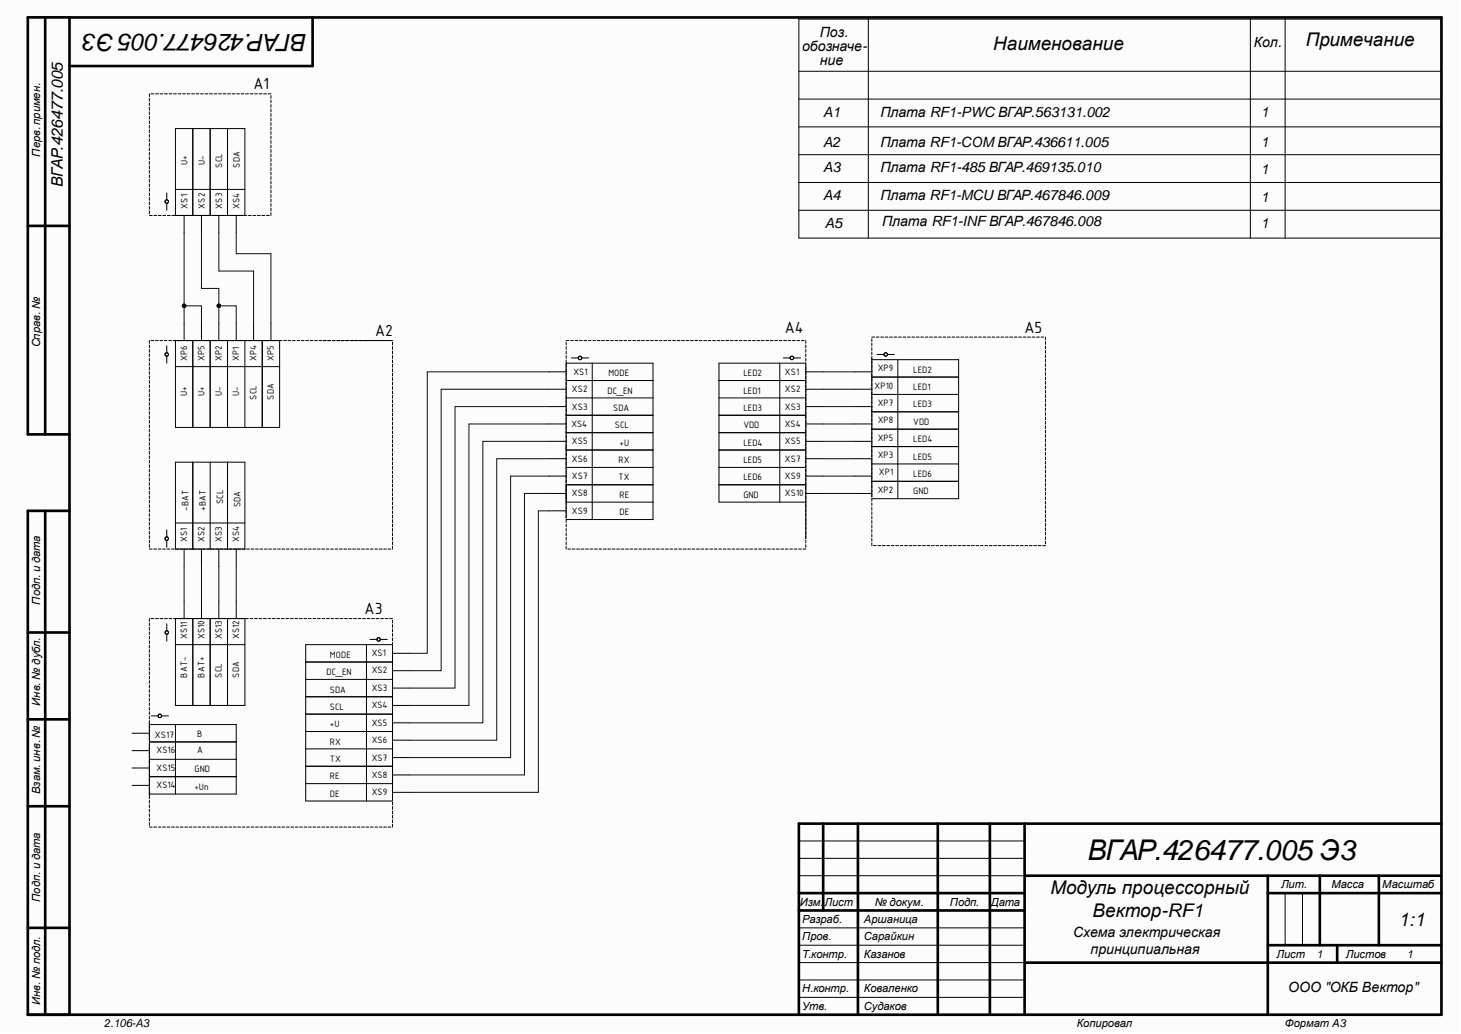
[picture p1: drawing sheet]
<svg xmlns="http://www.w3.org/2000/svg" width="420mm" height="297mm" viewBox="0 0 420 297" stroke-linecap="round" stroke-linejoin="round" font-family="sans-serif">
<g fill="#fcfcfc">
<path d="M0 0h419.2v296.5h-419.2z" fill-rule="evenodd"/>
<path d="M0 0h419.2v296.5h-419.2z" fill-rule="evenodd"/>
</g>
<g fill="none" stroke="#000" stroke-width=".76">
<path d="M13 5v119.8M20 5v286.5M89.8 5v14h-69.8M8 64.9h12M20 124.8h-12v-119.8h406.2v286.5h-406.2v-144.7h12M13 146.8v144.7M8 181.7h12M8 206.6h12M8 231.6h12M236.5 236.6v25M246.5 236.6v54.9M269.5 236.6v54.9"/>
<path d="M284.4 236.6v54.9M294.4 236.6v54.9M414.2 236.6h-184.7v54.9M229.5 256.6h64.9M294.4 251.6h119.8M364.3 256.6h49.9M364.3 251.6v39.9M379.2 251.6v19.9M396.2 251.6v19.9M8 266.5h12M229.5 261.6h64.9M294.4 276.5h119.8"/>
<path d="M364.3 271.5h49.9M384.2 271.5v5"/>
</g>
<g fill="none" stroke="#000" stroke-width=".29">
<path d="M249.5 5v63.4M359.3 5v63.4M369.3 5v63.4M414.2 5.5h-184.7v62.9h184.7M42.9 27v.8M42.9 28.3v.8M42.9 29.5v.9M42.9 30.8v.8M42.9 32.1v.8M42.9 33.4v.8M42.9 34.7v.8M42.9 36v.8"/>
<path d="M42.9 37.3v.8M42.9 38.6v.8M42.9 39.9v.8M43.4 27h.8M44.7 27h.8M46 27h.8M47.3 27h.8M48.6 27h.8M49.9 27h.8M51.2 27h.8M52.5 27h.8M53.8 27h.8"/>
<path d="M55.1 27h.8M55.4 36.9v25M56.3 27h.9M57.6 27h.8M58.9 27h.8M60.2 27h.8M60.4 36.9v25M61.5 27h.8M62.8 27h.8M64.1 27h.8M65.4 36.9v25M65.4 27h.8"/>
<path d="M66.7 27h.8M68 27h.8M69.3 27h.8M70.6 27h.8M71.9 27h.8M73.2 27h.8M74.5 27h.8M75.8 27h.8M77 27h.9M77.9 27.4v.9M77.9 28.7v.8M77.9 30v.8"/>
<path d="M77.9 31.3v.8M77.9 32.6v.8M77.9 33.9v.8M77.9 35.2v.8M77.9 36.5v.8M77.9 37.8v.8M77.9 39.1v.8M229.5 20.5h184.7M229.5 28.5h184.7M229.5 36.4h184.7M42.9 41.2v.8M42.9 42.5v.8"/>
<path d="M42.9 43.8v.8M42.9 45.1v.8M42.9 46.4v.8M42.9 47.7v.8M42.9 49v.8M42.9 50.3v.8M42.9 51.5v.9M42.9 52.8v.8M42.9 54.1v.8M42.9 55.4v.8M42.9 56.7v.8M42.9 58v.8"/>
<path d="M42.9 59.3v.8M47.9 55.4v2M47.9 58.4v2M50.4 54.4h20M77.9 40.4v.8M77.9 41.7v.8M77.9 43v.8M77.9 44.3v.8M77.9 45.6v.8M77.9 46.9v.8M77.9 48.2v.8M77.9 49.4v.9"/>
<path d="M77.9 50.7v.8M77.9 52v.8M77.9 53.3v.8M77.9 54.6v.8M77.9 55.9v.8M77.9 57.2v.8M77.9 58.5v.8M77.9 59.8v.8M229.5 44.4h184.7M229.5 52.4h184.7M42.9 61.9h.8M42.9 60.6v.8"/>
<path d="M44.2 61.9h.8M45.5 61.9h.8M46.8 61.9h.8M48.1 61.9h.8M49.4 61.9h.8M52.9 61.9v5M57.9 61.9v5M62.9 61.9v5M67.9 61.9v5M70.4 61.9v-25h-20v25h20.5M71.4 61.9h.8M72.7 61.9h.8"/>
<path d="M74 61.9h.8M75.3 61.9h.8M76.6 61.9h.8M77.9 61.1v.8M229.5 60.4h184.7M42.9 97.8v.8M42.9 99.1v.8M43.4 97.8h.8M44.7 97.8h.8M45.9 97.8h.8M47.2 97.8h.8M47.9 99.3v2"/>
<path d="M48.5 97.8h.8M49.8 97.8h31.2M50.4 97.8v25h29.9v-25M52.9 92.8v5M55.4 97.8v25M57.9 92.8v5M60.4 97.8v25M62.9 92.8v5M65.4 97.8v25M67.9 92.8v5M70.4 97.8v25M72.9 92.8v5"/>
<path d="M75.4 97.8v25M77.9 92.8v5M81.5 97.8h.8M82.8 97.8h.8M84 97.8h.8M85.3 97.8h.8M86.6 97.8h.8M87.9 97.8h.7M89.1 97.8h.8M90.4 97.8h.8M91.7 97.8h.8M92.8 97.8h.9"/>
<path d="M94.2 97.8h.8M95.5 97.8h.8M96.7 97.8h.9M98 97.8h1M99.3 97.8h1M100.6 97.8h1M101.8 97.8h1.2M103.1 97.8h9.7M112.8 98.3v.8M112.8 99.6v.8M162.7 97.8h.8M162.7 98.3v.8"/>
<path d="M162.7 99.6v.8M164 97.8h.8M165.2 97.8h.8M166.5 97.8h.8M167.8 97.8h.8M169.1 97.8h.8M170.3 97.8h.8M171.6 97.8h.8M172.9 97.8h.8M174.2 97.8h.8M175.4 97.8h.8M176.7 97.8h.8"/>
<path d="M178 97.8h.8M179.3 97.8h.8M180.5 97.8h.8M181.8 97.8h.8M183.1 97.8h.8M184.4 97.8h.8M185.6 97.8h.8M186.9 97.8h.8M188.2 97.8h.8M189.5 97.8h.8M190.7 97.8h.8M192 97.8h.8"/>
<path d="M193.3 97.8h.8M194.6 97.8h.8M195.8 97.8h.8M197.1 97.8h.8M198.4 97.8h.8M199.7 97.8h.8M200.9 97.8h.8M202.2 97.8h.8M203.5 97.8h.8M204.8 97.8h.8M206 97.8h.8M207.3 97.8h.8"/>
<path d="M208.6 97.8h.8M209.9 97.8h.8M211.1 97.8h.8M212.4 97.8h.8M213.7 97.8h.8M215 97.8h.8M216.2 97.8h.8M217.5 97.8h.8M218.8 97.8h.8M220.1 97.8h.8M221.3 97.8h.8M222.6 97.8h.8"/>
<path d="M223.9 97.8h.8M225.2 97.8h.8M226.4 97.8h.8M227.7 97.8h.8M229 97.8h.8M230.3 97.8h.8M231.5 97.8v.8M231.5 99.1v.8M42.9 100.4v.8M42.9 101.7v.8M42.9 102.9v.8M42.9 104.2v.8"/>
<path d="M42.9 105.5v.8M42.9 106.8v.8M42.9 108v.8M42.9 109.3v.8M42.9 110.6v.8M42.9 111.9v.7M42.9 113.1v.8M42.9 114.4v.8M42.9 115.7v.8M42.9 117v.7M42.9 118.2v.8M42.9 119.5v.8"/>
<path d="M47.9 102.3v2M50.4 105.3h29.9M112.8 100.9v.8M112.8 102.1v.8M112.8 103.4v.8M112.8 104.7v.8M112.8 106v.8M112.8 107.2v.8M112.8 108.5v.8M112.8 109.8v.8M112.8 111.1v.8M112.8 112.3v.8"/>
<path d="M112.8 113.6v.8M112.8 114.9v.8M112.8 116.2v.8M112.8 117.4v.8M112.8 118.7v.8M112.8 120v.8M157.7 116.8h5M157.7 111.8h5M157.7 106.8h5M162.7 100.9v.8M162.7 102.1v.8M162.7 103.4v.8"/>
<path d="M162.7 114.3h24.9M162.7 109.3h24.9M162.7 119.3h24.9M164.2 102.8h2M167.2 102.8h2M170.2 104.3v44.9M231.5 100.4v.8M231.5 101.7v.8M231.5 102.9v.8M231.5 104.2v.8M231.5 105.5v.8M231.5 106.8v.8"/>
<path d="M231.5 108v.8M231.5 109.3v.8M231.5 110.6v.8M231.5 111.9v.8M231.5 113.1v.8M231.5 114.4v.8M231.5 115.7v.8M231.5 117v.7M231.5 118.2v.8M231.5 119.5v.8M42.9 120.8v.8M42.9 122.1v.7"/>
<path d="M42.9 123.3v.8M42.9 124.6v.8M42.9 125.9v.8M42.9 127.1v.8M42.9 128.4v.8M42.9 129.7v.8M42.9 131v.8M42.9 132.2v.8M42.9 133.5v.8M42.9 134.8v.8M42.9 136.1v.8M42.9 137.3v.8"/>
<path d="M42.9 138.6v.8M42.9 139.9v.8M50.4 132.8h20v24.9h-20zM55.4 132.8v24.9M60.4 132.8v24.9M65.4 132.8v24.9M112.8 121.3v.8M112.8 122.5v.8M112.8 123.8v.8M112.8 125.1v.8M112.8 126.4v.7M112.8 127.6v.8"/>
<path d="M112.8 128.9v.8M112.8 130.2v.8M112.8 131.4v.8M112.8 132.7v.8M112.8 134v.8M112.8 135.3v.8M112.8 136.5v.8M112.8 137.8v.8M112.8 139.1v.8M157.7 121.8h5M157.7 136.8h5M157.7 131.8h5"/>
<path d="M157.7 126.8h5M162.7 124.3h24.9M162.7 134.3h24.9M162.7 129.3h24.9M162.7 139.3h24.9M231.5 120.8v.8M231.5 122.1v.7M231.5 123.3v.8M231.5 124.6v.8M231.5 125.9v.8M231.5 127.1v.8M231.5 128.4v.8"/>
<path d="M231.5 129.7v.8M231.5 131v.8M231.5 132.3v.7M231.5 133.5v.8M231.5 134.8v.8M231.5 136.1v.8M231.5 137.3v.8M231.5 138.6v.8M231.5 139.9v.8M42.9 141.2v.8M42.9 142.4v.8M42.9 143.7v.8"/>
<path d="M42.9 145v.8M42.9 146.3v.8M42.9 147.5v.8M42.9 148.8v.8M42.9 150.1v.8M42.9 151.4v.8M42.9 152.6v.8M42.9 153.9v.8M42.9 155.2v.8M42.9 156.5v.8M42.9 157.7h.8M44.2 157.7h.8"/>
<path d="M45.5 157.7h.8M46.7 157.7h.8M47.9 152.2v2M47.9 155.2v2M48 157.7h.8M49.3 157.7h.8M50.4 150.2h20M52.9 157.7v5M57.9 157.7v5M62.9 157.7v5M67.9 157.7v5M70.9 157.7h.8"/>
<path d="M72.1 157.7h.8M73.4 157.7h.8M74.7 157.7h.8M75.9 157.7h.8M77.2 157.7h.8M78.5 157.7h.8M79.8 157.7h.8M81 157.7h.8M82.3 157.7h.8M83.6 157.7h.8M84.8 157.7h.8M86.1 157.7h.8"/>
<path d="M87.4 157.7h.8M88.6 157.7h.8M89.9 157.7h.8M91.2 157.7h.8M92.5 157.7h.8M93.7 157.7h.8M95 157.7h.8M96.3 157.7h.8M97.5 157.7h.8M98.8 157.7h.8M100.1 157.7h.8M101.3 157.7h.8"/>
<path d="M102.6 157.7h.8M103.9 157.7h.8M105.2 157.7h.8M106.4 157.7h.8M107.7 157.7h.8M109 157.7h.8M110.2 157.7h.8M111.5 157.7h.8M112.8 140.4v.8M112.8 141.6v.8M112.8 142.9v.8M112.8 144.2v.8"/>
<path d="M112.8 145.5v.8M112.8 146.7v.8M112.8 148v.8M112.8 149.3v.8M112.8 150.6v.8M112.8 151.8v.8M112.8 153.1v.8M112.8 154.4v.8M112.8 155.7v.8M112.8 156.9v.8M157.7 141.8h5M157.7 146.8h5"/>
<path d="M162.7 148.8v-44.5h24.9v44.9h-24.9v.9M162.7 150.6v.8M162.7 151.8v.8M162.7 153.1v.8M162.7 154.4v.8M162.7 155.7v.8M162.7 156.9v.8M162.7 144.3h24.9M163.2 157.7h.8M164.4 157.7h.8M165.7 157.7h.8M167 157.7h.8"/>
<path d="M168.3 157.7h.8M169.5 157.7h.8M170.8 157.7h.8M172.1 157.7h.8M173.4 157.7h.8M174.6 157.7h.8M175.9 157.7h.8M177.2 157.7h.8M178.5 157.7h.8M179.7 157.7h.8M181 157.7h.8M182.3 157.7h.8"/>
<path d="M183.6 157.7h.8M184.8 157.7h.8M186.1 157.7h.8M187.4 157.7h.8M188.7 157.7h.8M189.9 157.7h.8M191.2 157.7h.8M192.5 157.7h.8M193.8 157.7h.8M195 157.7h.8M196.3 157.7h.8M197.6 157.7h.8"/>
<path d="M198.9 157.7h.8M200.1 157.7h.8M201.4 157.7h.8M202.7 157.7h.8M204 157.7h.8M205.2 157.7h.8M206.5 157.7h.8M207.8 157.7h.8M209.1 157.7h.8M210.3 157.7h.8M211.6 157.7h.8M212.9 157.7h.8"/>
<path d="M214.2 157.7h.8M215.4 157.7h.8M216.7 157.7h.8M218 157.7h.8M219.3 157.7h.8M220.5 157.7h.8M221.8 157.7h.8M223.1 157.7h.8M224.4 157.7h.8M225.6 157.7h.8M226.9 157.7h.8M228.2 157.7h.8"/>
<path d="M229.5 157.7h.8M230.7 157.7h.8M231.5 141.2v.8M231.5 142.4v.8M231.5 143.7v.8M231.5 145v.8M231.5 146.3v.8M231.5 147.5v.8M231.5 148.8v.8M231.5 150.1v.8M231.5 151.4v.8M231.5 152.6v.8"/>
<path d="M231.5 153.9v.8M231.5 155.2v.8M231.5 156.5v.8M42.9 177.7v.8M42.9 179v.8M43.4 177.7h.8M44.7 177.7h.8M46 177.7h.8M47.3 177.7h.8M47.9 179.2v2M48.6 177.7h.8M49.9 177.7h20.5v25h-20v-25"/>
<path d="M52.9 172.7v5M55.4 177.7v25M57.9 172.7v5M60.4 177.7v25M62.9 172.7v5M65.4 177.7v25M67.9 172.7v5M70.5 177.7h.8M71.8 177.7h.8M73.1 177.7h.8M74.4 177.7h.8M75.7 177.7h.8"/>
<path d="M77 177.7h.8M78.3 177.7h.8M79.6 177.7h.8M80.9 177.7h.8M82.2 177.7h.8M83.4 177.7h.8M84.7 177.7h.8M86 177.7h.8M87.3 177.7h.8M88.6 177.7h.8M89.9 177.7h.8M91.2 177.7h.8"/>
<path d="M92.5 177.7h.8M93.8 177.7h.8M95.1 177.7h.8M96.4 177.7h.8M97.7 177.7h.8M99 177.7h.8M100.3 177.7h.8M101.6 177.7h.8M102.9 177.7h.8M104.2 177.7h.8M105.5 177.7h.8M106.8 177.7h.8"/>
<path d="M108.1 177.7h.8M109.4 177.7h.8M110.7 177.7h.8M112 177.7h.8M112.8 178.2v.8M112.8 179.5v.7M42.9 180.2v.8M42.9 181.5v.8M42.9 182.8v.8M42.9 184.1v.8M42.9 185.3v.8M42.9 186.6v.8"/>
<path d="M42.9 187.9v.8M42.9 189.2v.8M42.9 190.4v.8M42.9 191.7v.8M42.9 193v.8M42.9 194.3v.8M42.9 195.5v.8M42.9 196.8v.8M42.9 198.1v.8M42.9 199.4v.8M47.9 182.2v2M50.4 185.2h20"/>
<path d="M87.8 195.2h25M87.8 190.2h25M105.3 185.2v44.9M106.3 183.7h2M109.3 183.7h2M112.8 180.7v.8M112.8 182v.8M112.8 183.3v.8M112.8 184.5v45.5M112.8 185.2h-25v44.9h25M112.8 197.7h5M112.8 192.7h5"/>
<path d="M112.8 187.7h5M37.9 210.6h5M37.9 215.6h5M42.9 208.1h25v20h-25M42.9 200.6v.8M42.9 201.9v.8M42.9 203.2v.8M42.9 204.5v.8M42.9 205.7v.8M42.9 207v5.9M42.9 213.4v16.1M42.9 218.1h25"/>
<path d="M42.9 213.1h25M43.4 205.7h2M46.4 205.7h2M50.4 208.1v20M87.8 205.1h25M87.8 200.2h25M87.8 215.1h25M87.8 210.1h25M112.8 202.7h5M112.8 217.6h5M112.8 212.6h5M112.8 207.7h5"/>
<path d="M37.9 220.6h5M37.9 225.6h5M42.9 230v.7M42.9 231.2v.8M42.9 232.5v.8M42.9 233.8v.8M42.9 235v.8M42.9 236.3v.8M42.9 237.6h.8M42.9 223.1h25M44.2 237.6h.8M45.5 237.6h.8"/>
<path d="M46.7 237.6h.8M48 237.6h.8M49.3 237.6h.8M50.5 237.6h.8M51.8 237.6h.8M53.1 237.6h.8M54.4 237.6h.8M55.6 237.6h.8M56.9 237.6h.8M58.2 237.6h.8M59.4 237.6h.8M60.7 237.6h.8"/>
<path d="M62 237.6h.8M63.3 237.6h.7M64.5 237.6h.8M65.8 237.6h.8M67.1 237.6h.8M68.3 237.6h.8M69.6 237.6h.8M70.9 237.6h.8M72.1 237.6h.8M73.4 237.6h.8M74.7 237.6h.8M75.9 237.6h.8"/>
<path d="M77.2 237.6h.8M78.5 237.6h.8M79.8 237.6h.8M81 237.6h.8M82.3 237.6h.8M83.6 237.6h.8M84.8 237.6h.8M86.1 237.6h.8M87.4 237.6h.8M87.8 225.1h25M87.8 220.1h25M88.7 237.6h.7"/>
<path d="M89.9 237.6h.8M91.2 237.6h.8M92.5 237.6h.8M93.7 237.6h.8M95 237.6h.8M96.3 237.6h.8M97.5 237.6h.8M98.8 237.6h.8M100.1 237.6h.8M101.3 237.6h.9M102.6 237.6h.8M103.9 237.6h.8"/>
<path d="M105.2 237.6h.8M106.4 237.6h.8M107.7 237.6h.8M109 237.6h.8M110.2 237.6h.8M111.5 237.6h.8M112.8 230.4v.8M112.8 231.7v.8M112.8 233v.8M112.8 234.3v.7M112.8 235.5v.8M112.8 236.8v.8"/>
<path d="M112.8 222.6h5M112.8 227.6h5M229.5 251.6h64.9M229.5 246.6h64.9M229.5 241.6h64.9M369.3 256.6v14.9M374.3 256.6v14.9M229.5 276.5h64.9M229.5 271.5h64.9M229.5 266.5h64.9M229.5 286.5h64.9M229.5 281.5h64.9"/>
<circle cx="47.9" cy="57.9" r=".5"/>
<circle cx="47.9" cy="101.8" r=".5"/>
<circle cx="166.7" cy="102.8" r=".5"/>
<circle cx="47.9" cy="154.7" r=".5"/>
<circle cx="47.9" cy="181.7" r=".5"/>
<circle cx="108.8" cy="183.7" r=".5"/>
<circle cx="45.9" cy="205.7" r=".5"/>
</g>
<path d="M52.9 87.9h5v4.9M67.9 162.7v10" fill="none" stroke="#0e0e0e" stroke-width=".29"/>
<circle cx="52.9" cy="87.9" r=".51" fill="#0e0e0e"/>
<g fill="none" stroke="#0e0e0e" stroke-width=".29">
<path d="M57.9 66.9v16h5v5"/>
<circle cx="52.9" cy="87.9" r=".51"/>
</g>
<circle cx="62.9" cy="87.9" r=".51" fill="#0e0e0e"/>
<g fill="none" stroke="#0e0e0e" stroke-width=".29">
<path d="M62.9 92.8v-4.9h5v4.9"/>
<circle cx="62.9" cy="87.9" r=".51"/>
</g>
<circle cx="62.9" cy="87.9" r=".51" fill="#0e0e0e"/>
<g fill="none" stroke="#0e0e0e" stroke-width=".29">
<path d="M52.9 66.9v25.9M62.9 66.9v11h10v14.9M67.9 66.9v6h10v19.9M157.7 116.8h-26.9v80.9h-13M157.7 111.8h-30.9v80.9h-9M157.7 106.8h-34.9v80.9h-5M157.7 136.8h-11v80.8h-28.9M157.7 131.8h-15v80.8h-24.9M157.7 126.8h-19v80.9h-20.9M157.7 121.8h-23v80.9h-16.9M157.7 146.8h-3v80.8h-36.9M157.7 141.8h-7v80.8h-32.9"/>
<path d="M52.9 162.7v10"/>
<circle cx="62.9" cy="87.9" r=".51"/>
</g>
<circle cx="52.9" cy="87.9" r=".51" fill="#0e0e0e"/>
<g fill="none" stroke="#0e0e0e" stroke-width=".29">
<path d="M236.5 106.8h9M236.5 111.8h9M236.5 116.8h9M236.5 121.8h9M236.5 126.8h9M236.5 131.8h9M236.5 136.8h9M236.5 141.8h9M57.9 162.7v10M62.9 162.7v10"/>
<circle cx="52.9" cy="87.9" r=".51"/>
</g>
<g fill="none" stroke="#000" stroke-width=".29">
<path d="M250.5 96.8h.8M250.5 97.3v.8M250.5 98.6v.8M250.5 99.9v.8M251.8 96.8h.8M253.1 96.8h.8M254.3 96.8h.8M255.6 96.8h.8M256.9 96.8h.8M258.2 96.8h.8M259.5 96.8h.8M260.7 96.8h.8"/>
<path d="M262 96.8h.8M263.3 96.8h.8M264.6 96.8h.8M265.9 96.8h.8M267.1 96.8h.8M268.4 96.8h.8M269.7 96.8h.8M271 96.8h.8M272.3 96.8h.8M273.5 96.8h.8M274.8 96.8h.8M276.1 96.8h.8"/>
<path d="M277.4 96.8h.8M278.7 96.8h.8M279.9 96.8h.8M281.2 96.8h.8M282.5 96.8h.8M283.8 96.8h.8M285 96.8h.8M286.3 96.8h.8M287.6 96.8h.8M288.9 96.8h.8M290.2 96.8h.8M291.4 96.8h.8"/>
<path d="M292.7 96.8h.8M294 96.8h.8M295.3 96.8h.8M296.6 96.8h.8M297.8 96.8h.8M299.1 96.8h.8M300.4 96.8v.8M300.4 98.1v.8M300.4 99.4v.8M206.6 114.3h24.9M206.6 109.3h24.9M206.6 119.3h24.9"/>
<path d="M224.1 104.3v40M225.1 102.8h2M228.1 102.8h2M231.5 104.3h-24.9v40h24.9M231.5 116.8h5M231.5 111.8h5M231.5 106.8h5M231.5 104.8v49.9M245.5 116.8h5M245.5 111.8h5M245.5 106.8h5M250.5 101.1v.8"/>
<path d="M250.5 102.4v40.4M250.5 103.3h25v40h-25M250.5 113.3h25M250.5 108.3h25M250.5 118.3h25M252 101.8h2M255 101.8h2M258 103.3v40M300.4 100.7v.8M300.4 101.9v.8M300.4 103.2v.8M300.4 104.5v.8"/>
<path d="M300.4 105.8v.8M300.4 107v.8M300.4 108.3v.8M300.4 109.6v.8M300.4 110.9v.7M300.4 112.1v.8M300.4 113.4v.8M300.4 114.7v.8M300.4 116v.8M300.4 117.2v.8M300.4 118.5v.8M300.4 119.8v.8"/>
<path d="M206.6 124.3h24.9M206.6 134.3h24.9M206.6 129.3h24.9M206.6 139.3h24.9M231.5 121.8h5M231.5 136.8h5M231.5 131.8h5M231.5 126.8h5M245.5 121.8h5M245.5 136.8h5M245.5 131.8h5M245.5 126.8h5"/>
<path d="M250.5 123.3h25M250.5 133.3h25M250.5 128.3h25M250.5 138.3h25M300.4 121.1v.7M300.4 122.3v.8M300.4 123.6v.8M300.4 124.9v.8M300.4 126.2v.7M300.4 127.4v.8M300.4 128.7v.8M300.4 130v.8"/>
<path d="M300.4 131.2v.8M300.4 132.5v.8M300.4 133.8v.8M300.4 135.1v.8M300.4 136.3v.8M300.4 137.6v.8M300.4 138.9v.8M231.5 141.8h5M245.5 141.8h5M250.5 143.2v.8M250.5 144.5v.8M250.5 145.7v.8"/>
<path d="M250.5 147v.8M250.5 148.3v.8M250.5 149.6v.8M250.5 150.8v.8M250.5 152.1v.8M250.5 153.4v.8M250.5 154.7v.8M250.5 155.9v.8M251 156.7h.8M252.3 156.7h.8M253.5 156.7h.8M254.8 156.7h.8"/>
<path d="M256.1 156.7h.8M257.4 156.7h.8M258.7 156.7h.8M259.9 156.7h.8M261.2 156.7h.8M262.5 156.7h.8M263.8 156.7h.8M265.1 156.7h.8M266.3 156.7h.8M267.6 156.7h.8M268.9 156.7h.8M270.2 156.7h.8"/>
<path d="M271.5 156.7h.8M272.7 156.7h.8M274 156.7h.8M275.3 156.7h.8M276.6 156.7h.8M277.9 156.7h.8M279.1 156.7h.8M280.4 156.7h.8M281.7 156.7h.8M283 156.7h.8M284.3 156.7h.7M285.5 156.7h.8"/>
<path d="M286.8 156.7h.8M288.1 156.7h.8M289.4 156.7h.8M290.7 156.7h.7M291.9 156.7h.8M293.2 156.7h.8M294.5 156.7h.8M295.8 156.7h.8M297 156.7h.8M298.3 156.7h.8M299.6 156.7h.8M300.4 140.2v.8"/>
<path d="M300.4 141.4v.8M300.4 142.7v.8M300.4 144v.8M300.4 145.3v.8M300.4 146.5v.8M300.4 147.8v.8M300.4 149.1v.8M300.4 150.4v.8M300.4 151.6v.8M300.4 152.9v.8M300.4 154.2v.8M300.4 155.5v.8"/>
<circle cx="227.5" cy="102.8" r=".5"/>
<circle cx="227.6" cy="102.8" r=".5"/>
<circle cx="254.5" cy="101.8" r=".5"/>
</g>
<text font-size="8.2" x="312.5" y="247">ВГАР.426477.005 Э3</text>
<text font-size="6.8" x="88.1" y="9.6" transform="rotate(-180 88.1 9.6)">ВГАР.426477.005 Э3</text>
<g font-size="5.4">
<text x="285.4" y="14.4">Наименование</text>
<text x="375.2" y="13.4">Примечание</text>
<text x="301.9" y="256.9">Модуль процессорный</text>
<text x="313.9" y="263.4">Вектор-RF1</text>
<text x="401.8" y="266">1:1</text>
</g>
<g font-size="5">
<text x="72.8" y="25.7">A1</text>
<text x="225.5" y="95.6">A4</text>
<text x="294.4" y="95.6">A5</text>
<text x="107.8" y="96.5">A2</text>
<text x="104.8" y="176.4">A3</text>
</g>
<text font-size="4.6" x="18.1" y="53.8" transform="rotate(-90 18.1 53.8)">ВГАР.426477.005</text>
<g font-size="4.1">
<text x="235.6" y="10.7">Поз.</text>
<text x="230.5" y="14.6">обозначе-</text>
<text x="360.3" y="13.6">Кол.</text>
<text x="235.6" y="18.6">ние</text>
<text x="236.5" y="33.6">A1</text>
<text x="253" y="33.6">Плата RF1-PWC ВГАР.563131.002</text>
<text x="362.3" y="33.6">1</text>
<text x="236.5" y="42.1">A2</text>
<text x="253" y="42.1">Плата RF1-COM ВГАР.436611.005</text>
<text x="362.3" y="42.1">1</text>
<text x="236.5" y="49.5">A3</text>
<text x="253" y="49.5">Плата RF1-485 ВГАР.469135.010</text>
<text x="362.3" y="50">1</text>
<text x="236.5" y="57.6">A4</text>
<text x="253" y="57.6">Плата RF1-MCU ВГАР.467846.009</text>
<text x="362.3" y="58.1">1</text>
<text x="237" y="65.5">A5</text>
<text x="253.5" y="65">Плата RF1-INFВГАР.467846.008</text>
<text x="362.3" y="65.5">1</text>
<text x="308.4" y="269.2">Схема электрическая</text>
<text x="313.4" y="274.2">принципиальная</text>
<text x="370.2" y="284.9">ООО &quot;ОКБ Вектор&quot;</text>
</g>
<g font-size="3.2">
<text x="11.6" y="45" transform="rotate(-90 11.6 45)">Перв. примен.</text>
<text x="11.6" y="99.8" transform="rotate(-90 11.6 99.8)">Справ. №</text>
<text x="11.6" y="173.7" transform="rotate(-90 11.6 173.7)">Подп. и дата</text>
<text x="11.6" y="202.7" transform="rotate(-90 11.6 202.7)">Инв. № дубл.</text>
<text x="11.6" y="228.1" transform="rotate(-90 11.6 228.1)">Взам. инв. №</text>
<text x="368.1" y="255.2">Лит.</text>
<text x="382.6" y="255.2">Масса</text>
<text x="397.2" y="255.2">Масштаб</text>
<text x="11.6" y="259" transform="rotate(-90 11.6 259)">Подп. и дата</text>
<text x="229.8" y="260.1">Изм.</text>
<text x="236.9" y="260.1">Лист</text>
<text x="251.4" y="260.1">№ докум.</text>
<text x="272.9" y="260.1">Подп.</text>
<text x="284.7" y="260.1">Дата</text>
<text x="230.5" y="265.1">Разраб.</text>
<text x="248.2" y="265.1">Аршаница</text>
<text x="230.5" y="270.1">Пров.</text>
<text x="230.5" y="275.1">Т.контр.</text>
<text x="248.2" y="270.1">Сарайкин</text>
<text x="248.2" y="275.1">Казанов</text>
<text x="366.8" y="275.1">Лист</text>
<text x="378.3" y="275.1">1</text>
<text x="386.7" y="275.1">Листов</text>
<text x="404.2" y="275.1">1</text>
<text x="230.5" y="285.1">Н.контр.</text>
<text x="248.2" y="285.1">Коваленко</text>
<text x="11.6" y="288.7" transform="rotate(-90 11.6 288.7)">Инв. № подл.</text>
<text x="230.5" y="290.2">Утв.</text>
<text x="248.2" y="290.2">Судаков</text>
<text x="29.9" y="295.1">2.106-A3</text>
<text x="309.4" y="295.1">Копировал</text>
<text x="369.2" y="295.1">Формат А3</text>
</g>
<g font-size="2.9">
<text x="53.9" y="47.5" transform="rotate(-90 53.9 47.5)">U+</text>
<text x="58.9" y="47.5" transform="rotate(-90 58.9 47.5)">U-</text>
<text x="63.9" y="48.2" transform="rotate(-90 63.9 48.2)">SCL</text>
<text x="68.9" y="48.2" transform="rotate(-90 68.9 48.2)">SDA</text>
<text x="53.9" y="59.9" transform="rotate(-90 53.9 59.9)">XS1</text>
<text x="58.9" y="59.9" transform="rotate(-90 58.9 59.9)">XS2</text>
<text x="63.9" y="59.9" transform="rotate(-90 63.9 59.9)">XS3</text>
<text x="68.9" y="59.9" transform="rotate(-90 68.9 59.9)">XS4</text>
<text x="53.7" y="103.8" transform="rotate(-90 53.7 103.8)">XP6</text>
<text x="58.7" y="103.8" transform="rotate(-90 58.7 103.8)">XP5</text>
<text x="63.7" y="103.8" transform="rotate(-90 63.7 103.8)">XP2</text>
<text x="68.7" y="103.8" transform="rotate(-90 68.7 103.8)">XP1</text>
<text x="73.7" y="103.8" transform="rotate(-90 73.7 103.8)">XP4</text>
<text x="78.7" y="103.8" transform="rotate(-90 78.7 103.8)">XP5</text>
<text x="164.8" y="107.6">XS1</text>
<text x="225.5" y="107.6">XS1</text>
<text x="252.2" y="106.7">XP9</text>
<text x="262.4" y="107.1">LED2</text>
<text x="53.7" y="113.8" transform="rotate(-90 53.7 113.8)">U+</text>
<text x="58.7" y="113.8" transform="rotate(-90 58.7 113.8)">U+</text>
<text x="63.7" y="113.8" transform="rotate(-90 63.7 113.8)">U-</text>
<text x="68.7" y="113.8" transform="rotate(-90 68.7 113.8)">U-</text>
<text x="164.3" y="112.7">XS2</text>
<text x="174.6" y="113.1">DC_EN</text>
<text x="174.8" y="108.1">MODE</text>
<text x="213.6" y="113.1">LED1</text>
<text x="213.6" y="108.1">LED2</text>
<text x="225.5" y="112.7">XS2</text>
<text x="251.3" y="111.6">XP10</text>
<text x="262.4" y="112.1">LED1</text>
<text x="73.7" y="114.8" transform="rotate(-90 73.7 114.8)">SCL</text>
<text x="78.7" y="114.8" transform="rotate(-90 78.7 114.8)">SDA</text>
<text x="164.3" y="117.7">XS3</text>
<text x="176.2" y="118.1">SDA</text>
<text x="213.6" y="118.1">LED3</text>
<text x="225.5" y="117.7">XS3</text>
<text x="252.2" y="116.6">XP7</text>
<text x="262.4" y="117.1">LED3</text>
<text x="164.2" y="122.6">XS4</text>
<text x="176.7" y="123.1">SCL</text>
<text x="213.6" y="123.1">VDD</text>
<text x="225.5" y="122.6">XS4</text>
<text x="252.2" y="121.6">XP8</text>
<text x="262.4" y="122">VDD</text>
<text x="164.3" y="127.6">XS5</text>
<text x="178" y="128">+U</text>
<text x="213.6" y="128">LED4</text>
<text x="225.5" y="127.6">XS5</text>
<text x="252.2" y="126.6">XP5</text>
<text x="252.2" y="131.6">XP3</text>
<text x="262.4" y="127">LED4</text>
<text x="164.3" y="132.6">XS6</text>
<text x="164.3" y="137.6">XS7</text>
<text x="177.7" y="133">RX</text>
<text x="213.6" y="133">LED5</text>
<text x="225.5" y="132.6">XS7</text>
<text x="225.5" y="137.6">XS9</text>
<text x="252.5" y="136.6">XP1</text>
<text x="262.4" y="132">LED5</text>
<text x="262.4" y="137">LED6</text>
<text x="164.3" y="142.6">XS8</text>
<text x="177.7" y="138">TX</text>
<text x="178" y="143">RE</text>
<text x="213.6" y="138">LED6</text>
<text x="213.6" y="143">GND</text>
<text x="225.5" y="142.6">XS10</text>
<text x="252.2" y="141.6">XP2</text>
<text x="262.4" y="142">GND</text>
<text x="54.2" y="146.7" transform="rotate(-90 54.2 146.7)">-BAT</text>
<text x="59.1" y="146.7" transform="rotate(-90 59.1 146.7)">+BAT</text>
<text x="64.1" y="144.8" transform="rotate(-90 64.1 144.8)">SCL</text>
<text x="69.1" y="145.7" transform="rotate(-90 69.1 145.7)">SDA</text>
<text x="164.3" y="147.6">XS9</text>
<text x="178" y="148">DE</text>
<text x="53.7" y="155.8" transform="rotate(-90 53.7 155.8)">XS1</text>
<text x="58.7" y="155.8" transform="rotate(-90 58.7 155.8)">XS2</text>
<text x="63.7" y="155.8" transform="rotate(-90 63.7 155.8)">XS3</text>
<text x="68.7" y="155.8" transform="rotate(-90 68.7 155.8)">XS4</text>
<text x="53.7" y="183.7" transform="rotate(-90 53.7 183.7)">XS11</text>
<text x="58.7" y="183.7" transform="rotate(-90 58.7 183.7)">XS10</text>
<text x="63.7" y="183.7" transform="rotate(-90 63.7 183.7)">XS13</text>
<text x="68.7" y="183.7" transform="rotate(-90 68.7 183.7)">XS12</text>
<text x="94.8" y="188.9">MODE</text>
<text x="106.8" y="188.5">XS1</text>
<text x="53.7" y="194.6" transform="rotate(-90 53.7 194.6)">BAT-</text>
<text x="58.7" y="194.6" transform="rotate(-90 58.7 194.6)">BAT+</text>
<text x="63.7" y="194.6" transform="rotate(-90 63.7 194.6)">SCL</text>
<text x="68.7" y="194.6" transform="rotate(-90 68.7 194.6)">SDA</text>
<text x="93.8" y="193.9">DC_EN</text>
<text x="106.8" y="193.5">XS2</text>
<text x="94.8" y="199">SDA</text>
<text x="94.8" y="203.9">SCL</text>
<text x="106.8" y="198.4">XS3</text>
<text x="106.8" y="203.4">XS4</text>
<text x="94.8" y="208.9">+U</text>
<text x="106.8" y="208.4">XS5</text>
<text x="44.5" y="211.9">XS17</text>
<text x="56.7" y="211.6">B</text>
<text x="94.8" y="213.9">RX</text>
<text x="106.8" y="213.4">XS6</text>
<text x="44.9" y="216.5">XS16</text>
<text x="44.9" y="221.4">XS15</text>
<text x="55.8" y="221.9">GND</text>
<text x="56.7" y="216.5">A</text>
<text x="94.8" y="218.9">TX</text>
<text x="106.8" y="218.5">XS7</text>
<text x="44.9" y="226.4">XS14</text>
<text x="55.8" y="226.8">+Uп</text>
<text x="94.8" y="223.9">RE</text>
<text x="106.8" y="223.5">XS8</text>
<text x="94.8" y="228.9">DE</text>
<text x="106.8" y="228.5">XS9</text>
</g>
</svg>
